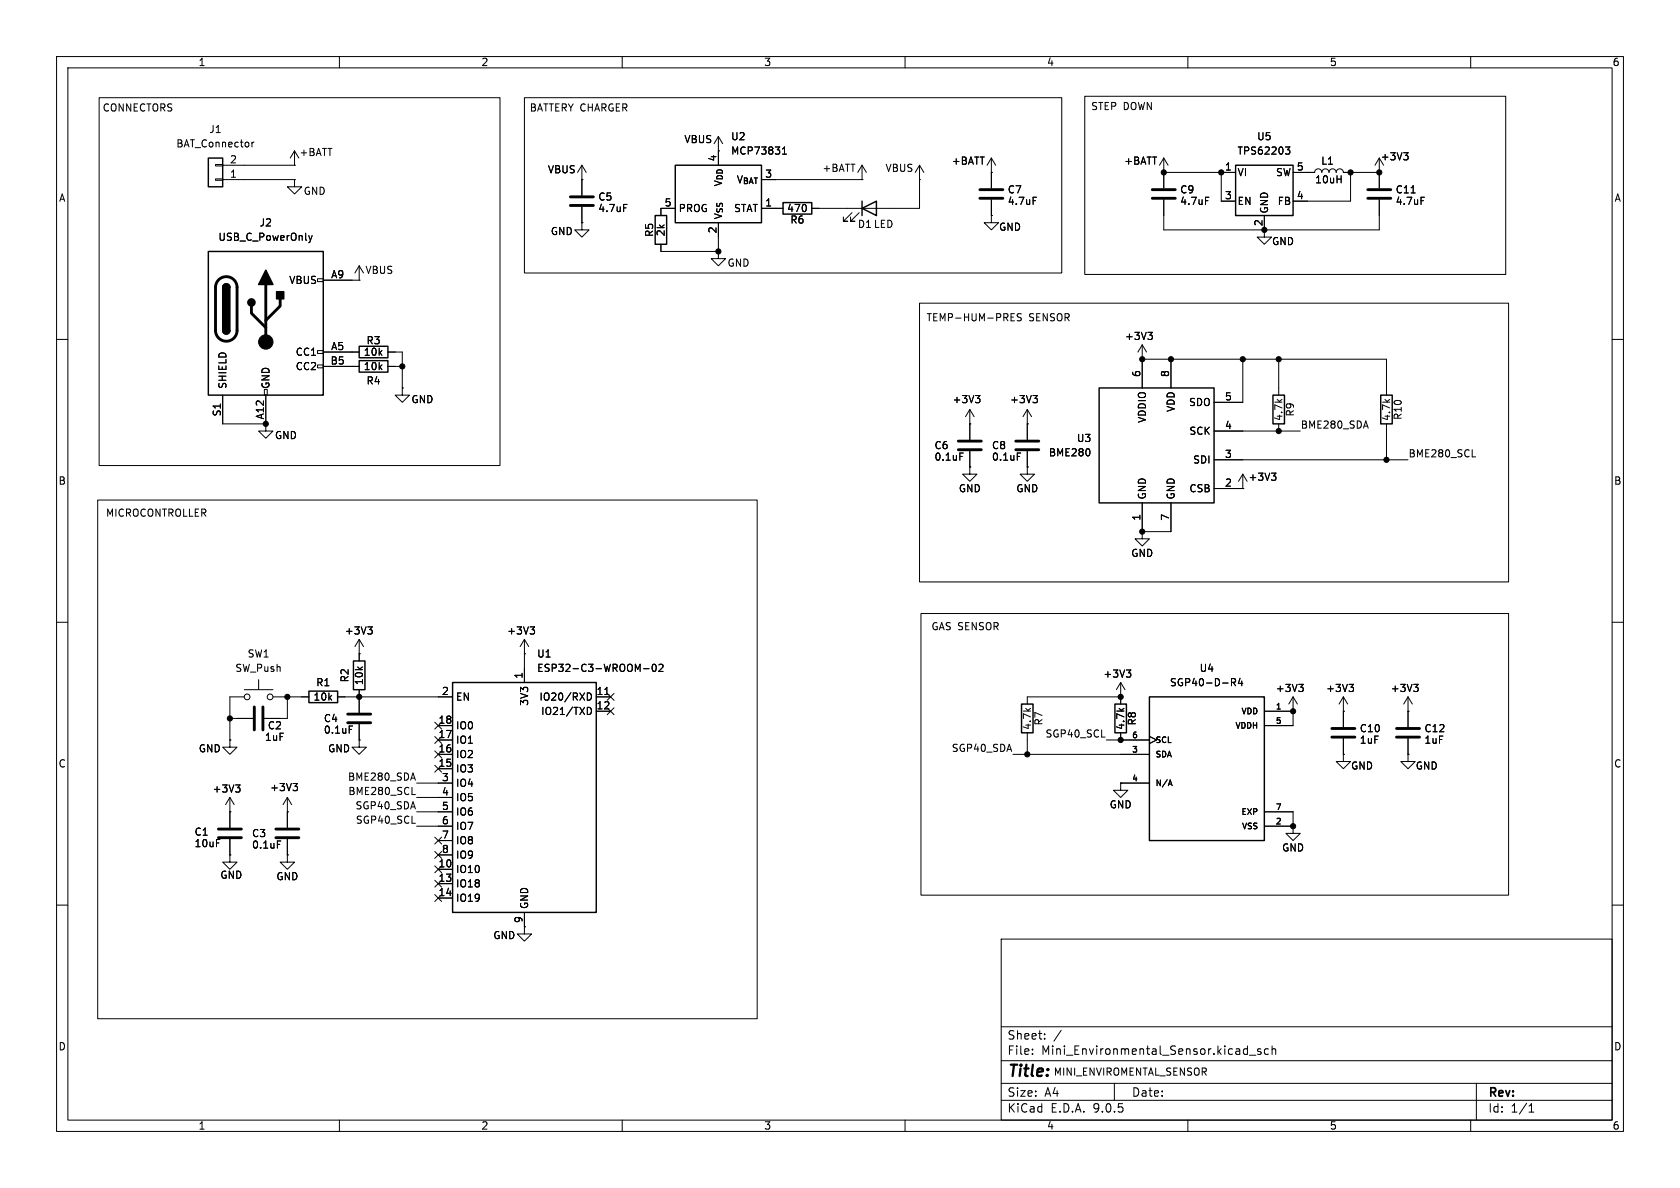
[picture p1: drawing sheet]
<svg xmlns="http://www.w3.org/2000/svg" width="297mm" height="210mm" viewBox="0 0 297 210" stroke-linecap="round" stroke-linejoin="round" font-family="sans-serif">
<g fill="none" stroke="#000" stroke-width=".18">
<path d="M10 10h277v190h-277zM12 12h273v186h-273zM17.5 17.3h70.9v65h-70.9zM60 10v2M92.7 17.3h95v31h-95zM110 10v2M160 10v2M191.8 17h74.4v31.5h-74.4zM210 10v2M260 10v2M38.1 31.6h1.3v.3h-1.3zM38.1 29.1h1.3v.2h-1.3z"/>
<path d="M39.4 31.8h12.7M39.4 29.2h12.7M44.5 25.1v.9M44.9 25.1l-.4 .3M52.1 29.2h.1M52.1 31.8v1.2h1.2l-1.2 1.3-1.3-1.3h1.3M52.1 31.8h.1M52.1 26.7l-.8 1.2M52.1 26.7l.7 1.2M52.1 26.7v2.5M102.9 39.4v1.2h1.2l-1.2 1.3-1.3-1.3h1.3M102.9 39.4h.1"/>
<path d="M102.9 31.8h.1M102.9 29.2v5.3M102.9 36.6v2.8M102.9 29.2l-.8 1.3M102.9 29.2l.7 1.3M110.3 36.1h.6M119.4 36.8h-2.6v1.3M127 24.1v2.6M127 39.4v5.1M127 24.1l-.8 1.3M127 24.1l.8 1.3M134.6 36.8h3.8"/>
<path d="M137.2 31.8h15.2M138.3 27.2h.8M138.3 26.3l.4-.3v1.2M150.6 37.6l-1.5 1.5h.8h-.8v-.7M151.9 37.6l-1.5 1.5h.7h-.7v-.7M152.4 31.8h.1M152.4 29.2l-.8 1.3M152.4 29.2l.8 1.3M152.4 29.2v2.6M162.6 31.8h.1M162.6 29.2l-.8 1.3M162.6 29.2l.7 1.3"/>
<path d="M162.6 29.2v7.6h-19.1M175.3 38.1v1.3h1.2l-1.2 1.2-1.3-1.2h1.3M175.3 38.1h.1M175.3 30.5h.1M175.3 27.9v5.4M175.3 35.3v2.8M175.3 27.9l-.8 1.3M175.3 27.9l.7 1.3M182.6 34.9h.6M205.7 30.5h.1M205.7 27.9v5.4M205.7 35.3v5.3h38.1v-5.3"/>
<path d="M205.7 27.9l-.7 1.3M205.7 27.9l.8 1.3M205.7 30.5h12.7M213.1 34.9h.6M215.9 30.5v5.1h2.5M223.5 38.1v3.8h1.3l-1.3 1.3-1.3-1.3h1.3M227.2 26h.8l-.4 .5 .4 .1v.4l-.2 .2h-.4M228.6 30.5h3.8a.64 .64 0 0 1 .6-.7 .64 .64 0 0 1 .7 .7 .64 .64 0 0 1 .6-.7 .64 .64 0 0 1 .6 .7 .64 .64 0 0 1 .7-.7 .64 .64 0 0 1 .6 .7 .64 .64 0 0 1 .7-.7 .64 .64 0 0 1 .6 .7h6.3M238.8 30.5v5.1h-10.2M243.8 30.5h.1M243.8 27.9v5.4M243.8 27.9l-.7 1.3"/>
<path d="M243.8 27.9l.8 1.3M248.1 27h.8l-.4 .5M248.7 27.5l.2 .2v.3l-.2 .3M249.5 34.1h.7M251.2 34.9h.6M54.6 41.6l.3 .9M54.9 42.5l-.3 .4M55.2 41.6l-.3 .9M56.1 49.3h1v.5h-1zM57.1 49.5h6.4M63.5 49.5h.1M63.5 47l-.8 1.3"/>
<path d="M63.5 47l.8 1.3M63.5 47v2.5M116.8 43.2v1.3h10.2M127 44.5v1.2h1.3l-1.3 1.3-1.3-1.3h1.3M127 44.5h.1M162.6 53.6h104.1v49.3h-104.1zM178.7 56.7h.6M178.7 55.4h.6M180.6 55.5l-.5-.1-.2 .2v.3l.5 .3 .2 .3-.3 .2h-.5M202.9 58.7h.8l-.4 .5M203.5 59.2l.2 .3v.3l-.2 .2M10 60h2"/>
<path d="M39.4 69.9v5h7.6M46.7 68.8h.5v1.1h-.5zM47 74.9v1.3h1.3l-1.3 1.3-1.3-1.3h1.3M47 74.9h.1M47 69.9v5M56.1 62h1v.5h-1zM56.1 64.5h1v.5h-1zM57.1 62.2h6.4M57.1 64.8h6.4M68.6 62.2h2.5v6.4M68.6 64.8h2.5M71.1 68.6v1.3h1.3l-1.3 1.2-1.3-1.2h1.3"/>
<path d="M71.1 68.6h.1M171.4 74.9h.1M171.4 72.4l-.7 1.3M171.4 72.4l.8 1.3M171.4 72.4v5.3M171.4 79.8v2.8M172.5 69.9h.7l-.4 .5M173 70.4l.2 .2v.3l-.2 .3M181.6 74.9h.1M181.6 72.4v5.3M181.6 79.8v2.8M181.6 72.4l-.8 1.3"/>
<path d="M181.6 72.4l.8 1.3M182.6 69.9h.8l-.4 .5M183.2 70.4l.2 .2v.3l-.2 .3M192.6 79.6v.7M201.9 63.5h.1M201.9 61l-.7 1.2M201.9 61l.8 1.2M201.9 61v7.6M201.9 63.5h43.2v6.4M207 63.5v5.1M214.6 76.2h15.3M219.7 63.5v7.6h-5.1"/>
<path d="M226.1 63.5v6.4M226.1 74.9v1.3M241.5 74.4l.4 1.3M245.1 74.9v6.4M285 60h2M17.3 88.4h116.6v91.7h-116.6zM169.7 80.1h.6M171.4 82.6v1.2h1.3l-1.3 1.3-1.2-1.3h1.2M171.4 82.6h.1M179.8 80.1h.7M181.6 82.6v1.2h1.3l-1.3 1.3-1.3-1.3h1.3M181.6 82.6h.1"/>
<path d="M201.9 94v1.3h1.3l-1.3 1.2-1.2-1.2h1.2M201.9 94h.1M201.9 88.9v5.1M207 88.9v5.1h-5.1M214.6 81.3h34.3M214.6 86.4h5.1M219.7 86.4h.1M219.7 83.8l-.8 1.3M219.7 83.8l.8 1.3M219.7 83.8v2.6M224.8 83.6h.8l-.5 .5M225.3 84.1l.3 .3v.3l-.3 .2"/>
<path d="M260.3 80.8h.6M10 110h2M63.5 115.6h.1M63.5 113v3.8M63.5 113l-.8 1.3M63.5 113l.8 1.3M65 110.8h.8l-.4 .5M65.6 111.3l.2 .2v.3l-.2 .3M92.7 115.6h.1M92.7 113l-.8 1.3M92.7 113l.8 1.3M92.7 113v7.7"/>
<path d="M93.7 110.8h.8l-.4 .5M94.3 111.3l.2 .2v.3l-.2 .3M113.8 118.2h.9M115.4 117.5l.2-.1a.68 .68 0 0 1 .4 .7 .68 .68 0 0 1-.4 .6l-.2-.1-.1-.4zM116.5 117.5l.5-.1 .2 .4-.8 .9h.8M162.8 108.5h103.9v49.7h-103.9zM199.1 118.4h.8l-.4 .5M199.7 118.9l.2 .3v.3l-.2 .2M219.2 119.9l-.3 .9h.8M285 110h2M40.6 130.8v1.3h1.3l-1.3 1.3-1.2-1.3h1.2M40.6 130.8h.1"/>
<path d="M40.6 127h4.1M41.6 138.8h.8l-.4 .4M42.2 139.2l.2 .3v.3l-.2 .2M43.2 123.2h-2.6v7.6M43.2 121.9h5.1M45.7 120.1v1.8M48.3 123.2h6.3M50.8 123.2v3.8h-4.1M51.8 138.5h.8l-.4 .5M52.3 139l.3 .2v.3l-.3 .3M59.7 123.2h20.3M61.7 128.3h.6"/>
<path d="M63.5 130.8v1.3h1.3l-1.3 1.3-1.3-1.3h1.3M63.5 130.8h.1M63.5 121.9v4.1M63.5 128v2.8M73 136.6l.4 1.3M73.7 138.4h6.3M76.9 135.3l1.2 1.2M76.9 127.7l1.2 1.2M76.9 130.2l1.2 1.2M76.9 132.7l1.2 1.3M77.5 130.8h2.5M77.5 133.4h2.5"/>
<path d="M77.5 128.3h2.5M77.5 135.9h2.5M78.1 135.3l-1.2 1.2M78.1 127.7l-1.2 1.2M78.1 130.2l-1.2 1.2M78.1 132.7l-1.2 1.3M103.8 122.5a.64 .64 0 0 1 .8 .6 .64 .64 0 0 1-.8 .7M103.8 125a.64 .64 0 0 1 .8 .7 .64 .64 0 0 1-.8 .6M105.4 125.7h2.5M105.4 123.2h2.5M106.9 122.8h.7M107.3 122.6l1.3 1.2"/>
<path d="M107.3 125.1l1.3 1.2M108.6 122.6l-1.3 1.2M108.6 125.1l-1.3 1.2M179.1 133.4h24.1M181.6 129.5v3.9M195.6 130.8h7.6M198.1 123.2h.1M198.1 138.4v1.3h1.3l-1.3 1.3-1.3-1.3h1.3M198.1 138.4h.1M198.1 138.4h5.1M198.1 120.7l-.7 1.2M198.1 120.7l.8 1.2"/>
<path d="M198.1 120.7v3.8M198.1 129.5v1.3M198.1 123.2h-16.5v1.3M203.2 130.2l1.3 .6-1.3 .6M206.6 138.6h.5M206.9 137.9l.3 1M217.7 120.6h.6l.1-.2v-.3l-.7-.1v1.2M218 120.6l.4 .6M219.5 120.4v.8M223.5 125.7h5.1M228.6 125.7h.1M228.6 123.2v5.1h-5.1"/>
<path d="M228.6 123.2l-.8 1.3M228.6 123.2l.8 1.3M229.6 121h.8l-.4 .5M230.1 121.5l.3 .2v.3l-.3 .2M237.5 125.7h.1M237.5 133.4v1.2h1.3l-1.3 1.3-1.3-1.3h1.3M237.5 133.4h.1M237.5 123.2l-.8 1.3M237.5 123.2l.8 1.3M237.5 123.2v5.3M237.5 130.6v2.8M238.5 121h.8l-.4 .5"/>
<path d="M239 121.5l.3 .2v.3l-.3 .2M248.9 133.4v1.2h1.3l-1.3 1.3-1.3-1.3h1.3M248.9 133.4h.1M248.9 125.7h.1M248.9 123.2v5.3M248.9 130.6v2.8M248.9 123.2l-.7 1.3M248.9 123.2l.8 1.3M249.9 121h.8l-.4 .5M250.5 121.5l.2 .2v.3l-.2 .2M40.6 143.5h.1M40.6 151.1v1.3h1.3l-1.3 1.3-1.2-1.3h1.2"/>
<path d="M40.6 151.1h.1M40.6 141l-.7 1.2M40.6 141l.8 1.2M40.6 141v5.3M40.6 148.3v2.8M49 148.7h.6M50.8 151.1v1.3h1.3l-1.3 1.3-1.3-1.3h1.3M50.8 151.1h.1M50.8 143.5h.1M50.8 141v5.3M50.8 148.3v2.8M50.8 141l-.8 1.2"/>
<path d="M50.8 141l.8 1.2M72.8 140.5h.6M73.7 143.5h6.3M73.7 146.1h6.3M73.7 141h6.3M76.9 148l1.2 1.2M76.9 150.5l1.2 1.2M76.9 153.1l1.2 1.2M76.9 155.6l1.2 1.2M76.9 158.1l1.2 1.3M77.5 148.6h2.5M77.5 151.1h2.5"/>
<path d="M77.5 153.7h2.5M77.5 156.2h2.5M77.5 158.8h2.5M78.1 148l-1.2 1.2M78.1 150.5l-1.2 1.2M78.1 153.1l-1.2 1.2M78.1 155.6l-1.2 1.2M78.1 158.1l-1.2 1.3M223.5 143.5h5.1v2.6M223.5 146.1h5.1M228.6 146.1v1.2h1.3l-1.3 1.3-1.3-1.3h1.3M228.6 146.1h.1"/>
<path d="M10 160h2M92.7 163.8v1.3h1.3l-1.3 1.3-1.3-1.3h1.3M92.7 163.8h.1M92.7 161.3v2.5M177 166h108v32h-108zM285 160h2M60 198v2M110 198v2M160 198v2M177 194.5h108M177 191.5h108M177 187.5h108"/>
<path d="M177 181.5h108M182.5 186.3v.1M182.5 185.5v.1M184.7 183.6v.1M184.7 182.8v.1M187.6 182.1l-1.3 2M197 191.5v3M210 198v2M220.9 186.5h1.1M222.9 185.5l-.4-.1-.2 .2 .1 .2 .5 .2v.3h-.6M224.2 185.5l-.4-.1-.3 .3v.4l.2 .2h.5M224.9 185.5l.2-.1 .4 .1v.9"/>
<path d="M224.9 184.9v1.5M260 198v2M261 191.5v6.5M270.3 196.6h.9M270.3 195.5l.4-.4v1.5"/>
<circle cx="43.7" cy="123.2" r=".51"/>
<circle cx="47.8" cy="123.2" r=".51"/>
</g>
<g fill="none" stroke="#000" stroke-width=".25">
<path d="M36.8 27.9h2.6v5.1h-2.6zM115.8 38.1h2.1v5.1h-2.1zM119.4 29.2h15.2v10.2h-15.2zM138.4 35.8h5.1v2h-5.1zM152.4 36.8l2.5-1.2v2.5zM152.4 35.6v2.5M218.4 29.2h10.2v8.9h-10.2zM36.8 44.5h20.3v25.4h-20.3zM39.4 50.8a.64 .64 0 0 1 .6-.6 .64 .64 0 0 1 .6 .6M39.4 58.4a.64 .64 0 0 0 .6 .7 .64 .64 0 0 0 .6-.7M63.5 61.2h5.1v2h-5.1zM63.5 63.8h5.1v2h-5.1z"/>
<path d="M194.3 68.6h20.3v20.3h-20.3zM225 69.9h2.1v5h-2.1zM244.1 69.9h2v5h-2zM62.5 116.8h2v5.1h-2zM54.6 122.2h5.1v2h-5.1zM80 120.7h25.4v40.6h-25.4zM180.6 124.5h2v5h-2zM197.1 124.5h2v5h-2zM203.2 123.2h20.3v25.4h-20.3z"/>
</g>
<g fill="none" stroke="#000" stroke-width=".51">
<path d="M100.8 34.8h4.1M100.8 36.3h4.1M173.2 33.5h4.1M173.2 35.1h4.1M203.7 33.5h4.1M203.7 35.1h4.1M241.8 33.5h4.1M241.8 35.1h4.1M38.7 49.5a1.9 1.9 0 0 1 2-.5 1.9 1.9 0 0 1 1.2 1.8v7.6a1.91 1.91 0 0 1-1.9 1.9 1.91 1.91 0 0 1-1.9-1.9v-7.7l.2-.7zM44.4 54.1v1.3l2.6 2.5M47 50.3v10.2M49.5 52.8v1.3l-2.5 2.5"/>
<path d="M169.4 78h4.1M169.4 79.5h4.1M179.6 78h4M179.6 79.5h4M45 125v4M46.5 125v4M61.5 126.2h4M61.5 127.8h4M235.5 128.8h4M235.5 130.3h4M246.9 128.8h4.1M246.9 130.3h4.1"/>
<path d="M38.6 146.6h4.1M38.6 148.1h4.1M48.8 146.6h4M48.8 148.1h4"/>
</g>
<g fill="#000" stroke="#000" stroke-width=".25">
<path d="M39.4 50.8h1.2v7.6h-1.2zM39.4 58.4h1.2a.64 .64 0 0 1-.6 .7 .64 .64 0 0 1-.6-.7zM39.6 50.4a.64 .64 0 0 1 .6-.2 .64 .64 0 0 1 .4 .6h-1.2zM47 47.8l1.3 2.5h-2.6zM48.9 51.6h1.3v1.2h-1.3z"/>
<circle cx="44.4" cy="53.5" r=".63"/>
</g>
<g fill="#000" stroke="#000" stroke-width=".18">
<circle cx="205.7" cy="30.5" r=".46"/>
<circle cx="215.9" cy="30.5" r=".46"/>
<circle cx="238.8" cy="30.5" r=".46"/>
<circle cx="243.8" cy="30.5" r=".46"/>
<circle cx="127" cy="44.5" r=".46"/>
<circle cx="223.5" cy="40.6" r=".46"/>
<circle cx="47" cy="74.9" r=".46"/>
<circle cx="47" cy="60.5" r="1.27"/>
<circle cx="71.1" cy="64.8" r=".46"/>
<circle cx="201.9" cy="63.5" r=".46"/>
<circle cx="207" cy="63.5" r=".46"/>
<circle cx="219.7" cy="63.5" r=".46"/>
<circle cx="226.1" cy="76.2" r=".46"/>
<circle cx="226.1" cy="63.5" r=".46"/>
<circle cx="201.9" cy="94" r=".46"/>
<circle cx="245.1" cy="81.3" r=".46"/>
<circle cx="40.6" cy="127" r=".46"/>
<circle cx="50.8" cy="123.2" r=".46"/>
<circle cx="63.5" cy="123.2" r=".46"/>
<circle cx="181.6" cy="133.4" r=".46"/>
<circle cx="198.1" cy="123.2" r=".46"/>
<circle cx="198.1" cy="130.8" r=".46"/>
<circle cx="228.6" cy="125.7" r=".46"/>
<circle cx="228.6" cy="146.1" r=".46"/>
</g>
<text font-size="2.8" x="178" y="190.9">Title:</text>
<g font-size="2.1">
<text x="178" y="184">Sheet:</text>
<text x="178" y="186.7">File:</text>
<text x="184.1" y="186.7">Mini_Environmental_Sensor.kicad_sch</text>
<text x="178" y="196.9">KiCad</text>
<text x="178" y="194.1">Size:</text>
<text x="184.7" y="194.1">A4</text>
<text x="185.7" y="196.9">E.D.A.</text>
<text x="193.3" y="196.9">9.0.5</text>
<text x="200" y="194.1">Date:</text>
<text x="263" y="194.3">Rev:</text>
<text x="263" y="196.9">Id:</text>
<text x="267.1" y="196.9">1/1</text>
</g>
<g font-size="1.8">
<text x="35" y="11.9">1</text>
<text x="85" y="11.9">2</text>
<text x="135" y="11.9">3</text>
<text x="185" y="11.9">4</text>
<text x="235" y="11.9">5</text>
<text x="285" y="11.9">6</text>
<text x="18.1" y="19.9">CONNECTORS</text>
<text x="36.9" y="23.7">J1</text>
<text x="93.6" y="19.9">BATTERY CHARGER</text>
<text x="192.8" y="19.7">STEP DOWN</text>
<text x="31.1" y="26.3">BAT_Connector</text>
<text x="40.6" y="29">2</text>
<text x="52.8" y="27.8">+BATT</text>
<text x="120.9" y="25.5">VBUS</text>
<text x="126.7" y="28.6" transform="rotate(-90 126.7 28.6)">4</text>
<text x="129.2" y="27.5">MCP73831</text>
<text x="129.2" y="25">U2</text>
<text x="168.2" y="29.3">+BATT</text>
<text x="198.6" y="29.3">+BATT</text>
<text x="218.7" y="27.5">TPS62203</text>
<text x="222.1" y="25">U5</text>
<text x="233.5" y="29.3">L1</text>
<text x="244" y="28.5">+3V3</text>
<text x="10.3" y="35.9">A</text>
<text x="40.6" y="31.5">1</text>
<text x="53.6" y="34.6">GND</text>
<text x="96.8" y="30.8">VBUS</text>
<text x="105.7" y="35.7">C5</text>
<text x="130.1" y="32.6">V_{BAT}</text>
<text x="135.2" y="31.5">3</text>
<text x="145.3" y="30.6">+BATT</text>
<text x="156.5" y="30.6">VBUS</text>
<text x="178.1" y="34.4">C7</text>
<text x="208.5" y="34.4">C9</text>
<text x="216.5" y="30.2">1</text>
<text x="216.5" y="35.3">3</text>
<text x="218.7" y="31.3">VI</text>
<text x="225.5" y="31.3">SW</text>
<text x="229.2" y="30.2">5</text>
<text x="229.2" y="35.3">4</text>
<text x="232.4" y="32.6">10uH</text>
<text x="246.6" y="34.4">C11</text>
<text x="285.3" y="35.9">A</text>
<text x="45.8" y="40.2">J2</text>
<text x="97.3" y="41.8">GND</text>
<text x="105.7" y="37.7">4.7uF</text>
<text x="115.7" y="42" transform="rotate(-90 115.7 42)">R5</text>
<text x="117.4" y="36.6">5</text>
<text x="117.7" y="41.9" transform="rotate(-90 117.7 41.9)">2k</text>
<text x="119.9" y="37.7">PROG</text>
<text x="126.7" y="41.3" transform="rotate(-90 126.7 41.3)">2</text>
<text x="127.9" y="38.9" transform="rotate(-90 127.9 38.9)">V_{SS}V_{DD}</text>
<text x="129.7" y="37.7">STAT</text>
<text x="135.2" y="36.6">1</text>
<text x="139.1" y="37.7">470</text>
<text x="139.6" y="39.7">R6</text>
<text x="151.6" y="40.5">D1 LED</text>
<text x="176.5" y="41">GND</text>
<text x="178.1" y="36.4">4.7uF</text>
<text x="208.5" y="36.4">4.7uF</text>
<text x="218.7" y="36.4">EN</text>
<text x="223.3" y="40.1" transform="rotate(-90 223.3 40.1)">2</text>
<text x="224.4" y="37.8" transform="rotate(-90 224.4 37.8)">GND</text>
<text x="225.8" y="36.4">FB</text>
<text x="246.6" y="36.4">4.7uF</text>
<text x="38.5" y="42.8">USB_C_PowerOnly</text>
<text x="128.5" y="47.3">GND</text>
<text x="224.8" y="43.5">GND</text>
<text x="51" y="50.4">VBUS</text>
<text x="58.4" y="49.3">A9</text>
<text x="64.5" y="48.6">VBUS</text>
<text x="163.7" y="57">TEMP-HUM-PRES</text>
<text x="181.9" y="57">SENSOR</text>
<text x="52.2" y="63.1">CC1</text>
<text x="52.2" y="65.6">CC2</text>
<text x="58.3" y="64.5">B5</text>
<text x="58.4" y="62">A5</text>
<text x="64.2" y="63.1">10k</text>
<text x="64.2" y="65.6">10k</text>
<text x="64.7" y="61.1">R3</text>
<text x="198.8" y="60.3">+3V3</text>
<text x="40.2" y="68.8" transform="rotate(-90 40.2 68.8)">SHIELD</text>
<text x="47.9" y="68.8" transform="rotate(-90 47.9 68.8)">GND</text>
<text x="64.7" y="68.2">R4</text>
<text x="72.6" y="71.5">GND</text>
<text x="168.3" y="71.5">+3V3</text>
<text x="178.5" y="71.5">+3V3</text>
<text x="201.7" y="66.7" transform="rotate(-90 201.7 66.7)">6</text>
<text x="206.8" y="66.7" transform="rotate(-90 206.8 66.7)">8</text>
<text x="210.1" y="72">SDO</text>
<text x="216.5" y="70.9">5</text>
<text x="39.1" y="73.7" transform="rotate(-90 39.1 73.7)">S1</text>
<text x="46.7" y="74.2" transform="rotate(-90 46.7 74.2)">A12</text>
<text x="48.5" y="77.8">GND</text>
<text x="202.8" y="74.9" transform="rotate(-90 202.8 74.9)">VDDIO</text>
<text x="207.9" y="72.9" transform="rotate(-90 207.9 72.9)">VDD</text>
<text x="210.2" y="77.1">SCK</text>
<text x="216.5" y="75.9">4</text>
<text x="226.9" y="74.5" transform="rotate(-90 226.9 74.5)">4.7k</text>
<text x="229" y="73.7" transform="rotate(-90 229 73.7)">R9</text>
<text x="229.9" y="75.9">BME280_SDA</text>
<text x="246" y="74.5" transform="rotate(-90 246 74.5)">4.7k</text>
<text x="248" y="74.3" transform="rotate(-90 248 74.3)">R10</text>
<text x="165.1" y="79.6">C6</text>
<text x="165.1" y="81.6">0.1uF</text>
<text x="175.3" y="79.6">C8</text>
<text x="175.3" y="81.6">0.1uF</text>
<text x="185.3" y="80.9">BME280</text>
<text x="190.3" y="78.3">U3</text>
<text x="210.8" y="82.1">SDI</text>
<text x="216.5" y="81">3</text>
<text x="248.9" y="80.9">BME280_SCL</text>
<text x="10.3" y="85.9">B</text>
<text x="169.4" y="87.2">GND</text>
<text x="179.6" y="87.2">GND</text>
<text x="202.8" y="88.4" transform="rotate(-90 202.8 88.4)">GND</text>
<text x="207.9" y="88.4" transform="rotate(-90 207.9 88.4)">GND</text>
<text x="210.2" y="87.2">CSB</text>
<text x="216.5" y="86.1">2</text>
<text x="220.6" y="85.2">+3V3</text>
<text x="285.3" y="85.9">B</text>
<text x="18.6" y="91.5">MICROCONTROLLER</text>
<text x="201.7" y="92.1" transform="rotate(-90 201.7 92.1)">1</text>
<text x="206.8" y="92.1" transform="rotate(-90 206.8 92.1)">7</text>
<text x="199.9" y="98.7">GND</text>
<text x="60.9" y="112.4">+3V3</text>
<text x="89.6" y="112.4">+3V3</text>
<text x="164.6" y="111.6">GAS SENSOR</text>
<text x="41.5" y="119">SW_Push</text>
<text x="43.7" y="116.4">SW1</text>
<text x="94.9" y="116.4">U1</text>
<text x="94.9" y="119">ESP32-C3-WROOM-02</text>
<text x="195" y="120">+3V3</text>
<text x="212" y="119">U4</text>
<text x="55.3" y="124.1">10k</text>
<text x="55.8" y="121.5">R1</text>
<text x="61.8" y="120.7" transform="rotate(-90 61.8 120.7)">R2</text>
<text x="64.4" y="121.2" transform="rotate(-90 64.4 121.2)">10k</text>
<text x="78" y="122.9">2</text>
<text x="80.5" y="124.1">EN</text>
<text x="92.5" y="120.1" transform="rotate(-90 92.5 120.1)">1</text>
<text x="93.6" y="124.9" transform="rotate(-90 93.6 124.9)">3V3</text>
<text x="95.3" y="124.1">IO20/RXD</text>
<text x="105.4" y="122.9">11</text>
<text x="105.4" y="125.5">12</text>
<text x="206.7" y="121.5">SGP40-D-R4</text>
<text x="225.5" y="122.5">+3V3</text>
<text x="234.3" y="122.5">+3V3</text>
<text x="245.8" y="122.5">+3V3</text>
<text x="46.7" y="131.2">1uF</text>
<text x="47.3" y="129.1">C2</text>
<text x="57.2" y="127.9">C4</text>
<text x="57.2" y="129.9">0.1uF</text>
<text x="77.4" y="128">18</text>
<text x="77.4" y="130.6">17</text>
<text x="80.5" y="129.1">IO0</text>
<text x="80.5" y="131.7">IO1</text>
<text x="95.6" y="126.6">IO21/TXD</text>
<text x="182.5" y="129.1" transform="rotate(-90 182.5 129.1)">4.7k</text>
<text x="184.5" y="128.3" transform="rotate(-90 184.5 128.3)">R7</text>
<text x="184.7" y="130.5">SGP40_SCL</text>
<text x="199" y="129.1" transform="rotate(-90 199 129.1)">4.7k</text>
<text x="201" y="128.3" transform="rotate(-90 201 128.3)">R8</text>
<text x="240.3" y="131.7">1uF</text>
<text x="240.3" y="129.6">C10</text>
<text x="251.7" y="131.7">1uF</text>
<text x="251.7" y="129.6">C12</text>
<text x="10.3" y="135.9">C</text>
<text x="35" y="133.2">GND</text>
<text x="57.9" y="133.2">GND</text>
<text x="77.4" y="133.1">16</text>
<text x="77.4" y="135.6">15</text>
<text x="80.5" y="134.2">IO2</text>
<text x="80.5" y="136.8">IO3</text>
<text x="168.2" y="133">SGP40_SDA</text>
<text x="238.8" y="136.2">GND</text>
<text x="250.2" y="136.2">GND</text>
<text x="285.3" y="135.9">C</text>
<text x="37.5" y="140.3">+3V3</text>
<text x="47.7" y="140.1">+3V3</text>
<text x="61.4" y="138.1">BME280_SDA</text>
<text x="61.5" y="140.6">BME280_SCL</text>
<text x="62.8" y="143.2">SGP40_SDA</text>
<text x="78" y="138.2">3</text>
<text x="78" y="140.7">4</text>
<text x="78" y="143.3">5</text>
<text x="80.5" y="139.3">IO4</text>
<text x="80.5" y="141.8">IO5</text>
<text x="196.1" y="143.1">GND</text>
<text x="34.3" y="147.9">C1</text>
<text x="34.3" y="150">10uF</text>
<text x="44.5" y="148.2">C3</text>
<text x="62.8" y="145.7">SGP40_SCL</text>
<text x="78" y="145.8">6</text>
<text x="78" y="148.3">7</text>
<text x="80.5" y="144.4">IO6</text>
<text x="80.5" y="146.9">IO7</text>
<text x="80.5" y="149.5">IO8</text>
<text x="38.9" y="155.5">GND</text>
<text x="44.5" y="150.2">0.1uF</text>
<text x="48.8" y="155.8">GND</text>
<text x="77.4" y="153.4">10</text>
<text x="77.4" y="156">13</text>
<text x="78" y="150.9">8</text>
<text x="80.5" y="152">IO9</text>
<text x="80.5" y="154.5">IO10</text>
<text x="226.6" y="150.7">GND</text>
<text x="77.4" y="158.5">14</text>
<text x="80.5" y="157.1">IO18</text>
<text x="80.5" y="159.6">IO19</text>
<text x="93.6" y="160.8" transform="rotate(-90 93.6 160.8)">GND</text>
<text x="87.1" y="166.2">GND</text>
<text x="92.5" y="163.3" transform="rotate(-90 92.5 163.3)">9</text>
<text x="10.3" y="185.9">D</text>
<text x="285.3" y="185.9">D</text>
<text x="186.2" y="190.4">MINI_ENVIROMENTAL_SENSOR</text>
<text x="35" y="199.9">1</text>
<text x="85" y="199.9">2</text>
<text x="135" y="199.9">3</text>
<text x="185" y="199.9">4</text>
<text x="235" y="199.9">5</text>
<text x="285" y="199.9">6</text>
</g>
<g font-size="1.4">
<text x="225.4" y="125.5">1</text>
<text x="200" y="130.6">6</text>
<text x="204.2" y="131.5">SCL</text>
<text x="218.3" y="129">VDDH</text>
<text x="219.3" y="126.5">VDD</text>
<text x="225.4" y="128">5</text>
<text x="200" y="133.1">3</text>
<text x="204.2" y="134.1">SDA</text>
<text x="200" y="138.2">4</text>
<text x="204.2" y="139.2">N/A</text>
<text x="225.4" y="143.3">7</text>
<text x="219.3" y="144.2">EXP</text>
<text x="219.4" y="146.8">VSS</text>
<text x="225.4" y="145.8">2</text>
</g>
</svg>
